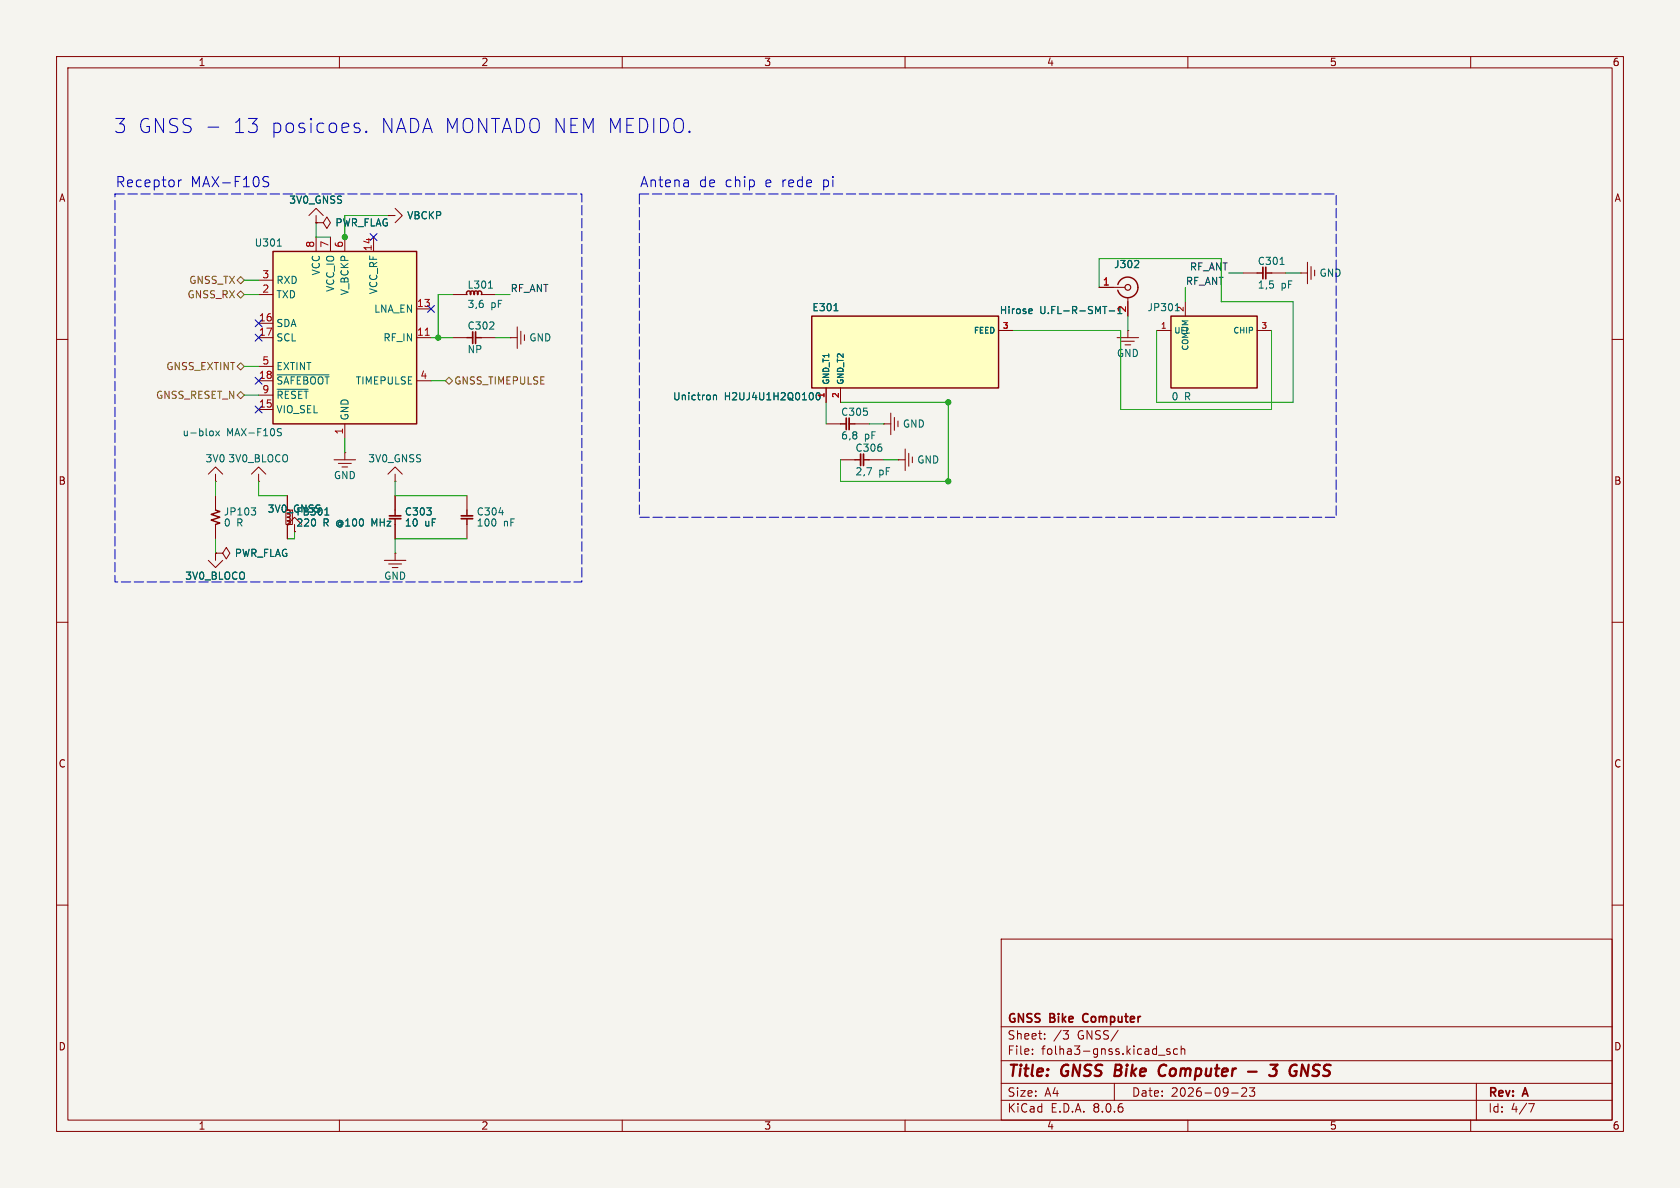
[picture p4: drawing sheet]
<svg xmlns="http://www.w3.org/2000/svg" width="297mm" height="210mm" viewBox="0 0 297 210" stroke-linecap="round" stroke-linejoin="round" font-family="sans-serif">
<path d="M0 0h297v210h-297z" fill="#f5f4ef" stroke="#f5f4ef" stroke-width=".18"/>
<g fill="none" stroke="#840000" stroke-width=".18">
<path d="M10 10h277v190h-277zM12 12h273v186h-273zM60 10v2M110 10v2M160 10v2M210 10v2M260 10v2M54.6 38.1l1.3-1.3 1.2 1.3M55.9 39.4h.1M55.9 39.4h1.2M55.9 38.1v1.3M57.8 38.4l.6 1-.6 1-.7-1z"/>
<path d="M10 60h2M80 52.1h2.5M85.1 52.1h2.5M90.2 59.7h.1M90.2 59.7h1.2M91.4 57.8v3.8M92.1 58.5v2.3M92.7 59.2v1M285 60h2M50.8 92.7l1.3-1.3 1.2 1.3M52.1 94h.1M52.1 92.7v1.3"/>
<path d="M67.9 99.1h3.9M68.7 99.7h2.3M69.8 97.8h.1M69.8 87.6v2.6M69.8 92.7v2.6M69.8 97.8v1.3M82.5 87.6v2.6M82.5 92.7v2.6M10 110h2M69.3 100.3h1.1M285 110h2M10 160h2"/>
<path d="M285 160h2M177 166h108v32h-108zM60 198v2M110 198v2M160 198v2M177 194.5h108M177 191.5h108M177 187.5h108M177 181.5h108M182.5 186.3v.1M182.5 185.5v.1M184.7 183.6v.1"/>
<path d="M184.7 182.8v.1M188 182.2h.9l-.5 .6M188.6 182.8l.3 .3v.3l-.3 .3M197 191.5v3M204.8 186.5h1.2M206.8 185.5l-.3-.1-.3 .2 .1 .2 .5 .2v.3h-.6M208.2 185.5l-.5-.1-.2 .3v.4l.1 .2h.6M208.8 185.5l.2-.1 .4 .1 .1 .9M208.8 184.9v1.5M210 198v2M217.7 193.2h1.2M220.3 192.4v.5l-.8 .9h.9"/>
<path d="M220.9 192.3h.9l-.5 .6 .4 .1v.7l-.2 .1h-.4l-.2-.1M260 198v2M261 191.5v6.5M270.2 195.1h1l-.6 1.5"/>
</g>
<path d="M197.3 188.2l-.3 2h.8M205.8 188.2a1.13 1.13 0 0 0-.9 .7 1.13 1.13 0 0 0 .2 1.2l.3 .1 .5-.1M220.6 189.4h1.6M224.6 188.2h1.2l-.7 .8h.3l.2 .2v.6l-.4 .4h-.6M230.2 188.2l.9 2 .3-2" fill="none" stroke="#840000" stroke-width=".4"/>
<path d="M191.6 179.4l-.2 .4 .2 .7" fill="none" stroke="#840000" stroke-width=".3"/>
<path d="M82.5 52.1v-.4l.2-.2h.4l.2 .3a.14 .14 0 0 1 0 .2 .14 .14 0 0 1-.2 0 .14 .14 0 0 1 0-.2l.1-.3 .3-.1 .3 .1 .1 .3a.14 .14 0 0 1 0 .2 .14 .14 0 0 1-.2 0 .14 .14 0 0 1 0-.2l.2-.3 .2-.1 .3 .1 .1 .3a.14 .14 0 0 1 .1 .2 .14 .14 0 0 1-.2 0 .14 .14 0 0 1 0-.2l.1-.3h.4l.2 .2v.4M69.8 90.2v1M82.5 90.2v1M82.5 91.7v1" fill="none" stroke="#840000" stroke-width=".25"/>
<path d="M86.4 50.9h.7M88.2 90.6h.8" fill="none" stroke="#006464" stroke-width=".18"/>
<path d="M68.8 91.2h2.1M68.8 91.7h2.1M81.5 91.2h2.1M81.5 91.7h2.1" fill="none" stroke="#840000" stroke-width=".31"/>
<path d="M207 55.9h15.2v12.7h-15.2z" fill="#ffffc2"/>
<path d="M207 55.9h15.2v12.7h-15.2zM50.8 91.4h.2l.3 .2-.1 .4-.4 .1h.3l.2 .3-.2 .3h-.3" fill="none" stroke="#840000" stroke-width=".25"/>
<path d="M204.5 58.4h2.5M209.5 53.3v2.6M222.2 58.4h2.6M38.1 97.8h.1M38.1 97.8h1.3M40 96.8l.6 1-.6 1-.6-1zM50.5 90.2h1.2v2.5h-1.2zM50.8 87.6v2.6M50.8 92.7v2.6" fill="none" stroke="#840000" stroke-width=".18"/>
<path d="M207.8 54.9h.7M208 53.8l.1-.1v1.2M57.4 91h.7M57.7 90l.1-.2v1.2" fill="none" stroke="#006464" stroke-width=".18"/>
<path d="M48.3 44.5h25.4v30.4h-25.4z" fill="#ffffc2"/>
<path d="M48.3 44.5h25.4v30.4h-25.4zM38.1 90.2l.8 .2-1.6 .5 1.6 .5-1.6 .5 1.6 .6-.8 .2" fill="none" stroke="#840000" stroke-width=".25"/>
<g fill="none" stroke="#840000" stroke-width=".18">
<path d="M45.7 59.7h2.6M45.7 57.2h2.6M45.7 52.1h2.6M45.7 49.5h2.6M55.9 41.9v2.6M58.4 41.9v2.6M61 41.9v2.6M66 41.9v2.6M73.7 59.7h2.5M73.7 54.6h2.5M45.7 72.4h2.6M45.7 67.3h2.6"/>
<path d="M45.7 64.8h2.6M45.7 69.9h2.6M61 74.9v2.6M73.7 67.3h2.5M160 79.4v3.8M36.8 83.8l1.3-1.2 1.3 1.2M36.8 99.1l1.3 1.2 1.3-1.2M38.1 85.1h.1M38.1 97.8h.1M38.1 83.8v1.3M38.1 87.6v2.6M38.1 92.7v2.6"/>
<path d="M38.1 97.8v1.3M44.4 83.8l1.3-1.2 1.3 1.2M45.7 85.1h.1M45.7 83.8v1.3M59.1 81.3h3.8M59.8 81.9h2.3M60.5 82.6h1M61 80h.1M61 80v1.3M158.7 81.3h.1M158.7 81.3h1.3M160.7 80.1v2.3"/>
<path d="M161.3 80.8v1"/>
</g>
<path d="M75.2 59.3h.7" fill="none" stroke="#a90000" stroke-width=".18"/>
<path d="M49 43.5h.7M37.5 76.2l.2 .2v.4l-.2 .2M38.1 76.2l.7 .8M38.8 76.2l-.7 .8M49 66.3h9.2M49 68.8h5.5M49.1 76.3l.5 .2 .1 .2-.1 .3h-.4M49.1 75.8h.6M44.4 89.8h.8l-.4 .5M45 90.3l.2 .2v.3l-.2 .2" fill="none" stroke="#006464" stroke-width=".18"/>
<path d="M143.5 55.9h33v12.7h-33z" fill="#ffffc2"/>
<path d="M82.5 59.7h1.1M84.1 59.7h1M143.5 55.9h33v12.7h-33zM197.6 50.3a1.82 1.82 0 0 1 2.8-1 1.82 1.82 0 0 1 0 3 1.82 1.82 0 0 1-2.8-1M222.2 48.3h1.1M223.8 48.3h1M148.6 74.9h1M150.1 74.9h1M151.1 81.3h1M152.7 81.3h1" fill="none" stroke="#840000" stroke-width=".25"/>
<g fill="none" stroke="#840000" stroke-width=".18">
<path d="M55.9 39.4h.1M68.6 38.1h.1M68.6 38.1h1.2M69.8 36.8l1.3 1.3-1.3 1.3M80 59.7h2.5M85.1 59.7h2.5M176.5 58.4h2.6M194.3 50.8h4.6M197.5 59.7h3.8M199.4 58.4h.1M199.4 52.6v3.3M199.4 58.4v1.3"/>
<path d="M219.7 48.3h2.5M224.8 48.3h2.5M229.9 48.3h.1M229.9 48.3h1.2M231.1 46.4v3.8M231.8 47.1v2.3M232.4 47.8v1M146 68.6v2.5M146 74.9h2.6M148.6 68.6v2.5M151.1 74.9h2.6M156.2 74.9h.1"/>
<path d="M156.2 74.9h1.3M157.5 73v3.8M158.1 73.8v2.3M158.7 74.4v1M198.2 60.3h2.3M198.9 61h1M38.1 97.8h.1M50.8 87.6v2.6M50.8 92.7v2.6M52.1 94h.1M68.6 83.8l1.2-1.2 1.3 1.2M69.8 85.1h.1"/>
<path d="M69.8 83.8v1.3M69.8 87.6v2.6M69.8 92.7v2.6M148.6 81.3h2.5M153.7 81.3h2.5"/>
</g>
<g fill="none" stroke="#006464" stroke-width=".18">
<path d="M147.4 54.9h.8M182.1 54.6l.3 .1 .1 .2-.6 .1M182.4 55.4h-.3M195 54.2h.7M196.1 55h1M201.2 46.1l.1 .2v.3l-.8 .7h.8M226.3 46.7h.7M126.1 69.8v.9M126.1 70l.2-.2 .3 .1 .1 .8M144.3 69.7v.7M144.5 69.5h.3M57.4 91h.7"/>
<path d="M57.7 90l.1-.2v1.2"/>
</g>
<path d="M83.6 58.7v2M84.1 58.7v2M223.3 47.2v2.1M223.8 47.2v2.1M149.6 73.9v2M150.1 73.9v2M152.1 80.3v2M152.7 80.3v2" fill="none" stroke="#840000" stroke-width=".31"/>
<circle cx="199.4" cy="50.8" r=".51" fill="none" stroke="#840000" stroke-width=".2"/>
<path d="M41.9 49.5l.6-.6 .7 .6-.7 .7zM42.5 51.4l.7 .7-.7 .6-.6-.6zM41.9 64.8l.6-.7 .7 .7-.7 .6zM41.9 69.9l.6-.7 .7 .7-.7 .6zM78.7 67.3l.7-.6 .6 .6-.6 .6z" fill="none" stroke="#725600" stroke-width=".18"/>
<path d="M31.6 31.8v1.2M32.1 31.8l-.4 .1-.1 .3M36.8 22.5h1.9M46.6 31.9l.2 .2a.66 .66 0 0 1 .7 .4l-.1 .3-.2 .2-.7-.1M47.5 31.3l-.7-.1-.2 .2M63 22.6l.6 .1 .1 .4-.4 .3h-.5M63 21.8l.6 .1M64.7 23.2l.2 .1-.2 .1M64.7 23.2l-.1 .1 .1 .1M64.7 23.2v.2" fill="none" stroke="#0000c2" stroke-width=".18"/>
<path d="M20.3 34.3h82.6v68.6h-82.6zM113 34.3h123.2v57.1h-123.2z" fill="none" stroke="#0000c2" stroke-width=".18" stroke-dasharray="1.7 .6"/>
<g fill="none" stroke="#009600" stroke-width=".18">
<path d="M55.9 39.4v2.5h2.5M68.6 38.1h-7.6v3.8M43.2 52.1h2.5M43.2 49.5h2.5M61 41.9h.1M76.2 59.7h3.8M80 52.1h-2.5v7.6M87.6 52.1h2.6M87.6 59.7h2.6M179.1 58.4h19v14h26.7v-14M194.3 50.8v-5.1h21.6v7.6h12.7v17.8h-24.1v-12.7M199.4 55.9v2.5"/>
<path d="M209.5 50.8v2.5M217.2 48.3h2.5M227.3 48.3h2.6M43.2 69.9h2.5M43.2 64.8h2.5M61 77.5v2.5M76.2 67.3h2.5M146 71.1v3.8M148.6 71.1h19M153.7 74.9h2.5M167.6 71.1h.1M167.6 71.1v14"/>
<path d="M38.1 85.1v2.5M38.1 95.3v2.5M45.7 85.1v2.5h5.1M52.1 94v1.3h-1.3M69.8 85.1v2.5h12.7M82.5 95.3h-12.7v2.5M148.6 81.3v3.8h19M156.2 81.3h2.5M167.6 85.1h.1"/>
</g>
<path d="M45.1 59.1l1.2 1.2M45.1 56.5l1.2 1.3M46.3 59.1l-1.2 1.2M46.3 56.5l-1.2 1.3M65.4 41.3l1.2 1.2M66.6 41.3l-1.2 1.2M75.6 54l1.2 1.2M76.8 54l-1.2 1.2M45.1 66.7l1.2 1.2M45.1 71.8l1.2 1.2M46.3 66.7l-1.2 1.2M46.3 71.8l-1.2 1.2" fill="none" stroke="#000084" stroke-width=".18"/>
<g fill="#009600" stroke="#009600" stroke-width=".18">
<circle cx="61" cy="41.9" r=".46"/>
<circle cx="77.5" cy="59.7" r=".46"/>
<circle cx="167.6" cy="85.1" r=".46"/>
<circle cx="167.6" cy="71.1" r=".46"/>
</g>
<g font-size="3.5" fill="#0000c2">
<text x="20" y="23.8">3 GNSS -</text>
<text x="40.9" y="23.8">13</text>
<text x="47.6" y="23.8">posicoes.</text>
<text x="66.9" y="23.8">NADA MONTADO NEM MEDIDO.</text>
</g>
<g font-size="2.8" fill="#840000">
<text x="178" y="190.9">Title:</text>
<text x="187.7" y="190.9">GNSS</text>
<text x="197.9" y="190.9">Bike</text>
<text x="206.5" y="190.9">Computer</text>
<text x="223" y="190.9">-</text>
<text x="227.8" y="190.9">3</text>
<text x="232" y="190.9">GNSS</text>
</g>
<g font-size="2.5" fill="#0000c2">
<text x="20.3" y="33.2">Receptor</text>
<text x="33.6" y="33.2">MAX-F10S</text>
<text x="113" y="33.2">Antena</text>
<text x="123.5" y="33.2">de</text>
<text x="128.1" y="33.2">chip</text>
<text x="135.3" y="33.2">e rede</text>
<text x="145.6" y="33.2">pi</text>
</g>
<g font-size="2.1" fill="#840000">
<text x="178" y="184">Sheet:</text>
<text x="178" y="181.2">GNSS</text>
<text x="185.7" y="181.2">Bike</text>
<text x="186.2" y="184">/3</text>
<text x="190.5" y="184">GNSS/</text>
<text x="192.1" y="181.2">Computer</text>
<text x="178" y="186.7">File:</text>
<text x="184.1" y="186.7">folha3-gnss.kicad_sch</text>
<text x="178" y="196.9">KiCad</text>
<text x="178" y="194.1">Size:</text>
<text x="184.7" y="194.1">A4</text>
<text x="185.7" y="196.9">E.D.A.</text>
<text x="193.3" y="196.9">8.0.6</text>
<text x="200" y="194.1">Date:</text>
<text x="207" y="194.1">2026-09-23</text>
<text x="263" y="194.3">Rev:</text>
<text x="263" y="196.9">Id:</text>
<text x="267.1" y="196.9">4/7</text>
<text x="269.4" y="194.3">A</text>
</g>
<g font-size="1.8" fill="#840000">
<text x="35" y="11.9">1</text>
<text x="85" y="11.9">2</text>
<text x="135" y="11.9">3</text>
<text x="185" y="11.9">4</text>
<text x="235" y="11.9">5</text>
<text x="285" y="11.9">6</text>
<text x="10.3" y="35.9">A</text>
<text x="285.3" y="35.9">A</text>
<text x="10.3" y="85.9">B</text>
<text x="285.3" y="85.9">B</text>
<text x="10.3" y="135.9">C</text>
<text x="285.3" y="135.9">C</text>
<text x="10.3" y="185.9">D</text>
<text x="285.3" y="185.9">D</text>
<text x="35" y="199.9">1</text>
<text x="85" y="199.9">2</text>
<text x="135" y="199.9">3</text>
<text x="185" y="199.9">4</text>
<text x="235" y="199.9">5</text>
<text x="285" y="199.9">6</text>
</g>
<g font-size="1.8" fill="#006464">
<text x="51" y="36.2">3V0_GNSS</text>
<text x="59.2" y="40.2">PWR_FLAG</text>
<text x="71.9" y="39">VBCKP</text>
<text x="44.9" y="43.8">U301</text>
<text x="196.9" y="47.6">J302</text>
<text x="222.3" y="47">C301</text>
<text x="48.8" y="52.9">TXD</text>
<text x="48.8" y="50.4">RXD</text>
<text x="56.7" y="48.8" transform="rotate(-90 56.7 48.8)">VCC</text>
<text x="59.3" y="51.7" transform="rotate(-90 59.3 51.7)">VCC_IO</text>
<text x="61.8" y="52.3" transform="rotate(-90 61.8 52.3)">V_BCKP</text>
<text x="66.9" y="52.1" transform="rotate(-90 66.9 52.1)">VCC_RF</text>
<text x="82.6" y="51.2">L301</text>
<text x="222.3" y="51.2">1,5</text>
<text x="226.5" y="51.2">pF</text>
<text x="233.2" y="49.1">GND</text>
<text x="48.8" y="58">SDA</text>
<text x="66.1" y="55.5">LNA_EN</text>
<text x="82.6" y="58.5">C302</text>
<text x="82.6" y="54.6">3,6</text>
<text x="86.8" y="54.6">pF</text>
<text x="143.5" y="55.2">E301</text>
<text x="176.6" y="55.7">Hirose</text>
<text x="183.8" y="55.7">U.FL-R-SMT-1</text>
<text x="202.8" y="55.2">JP301</text>
<text x="48.8" y="60.6">SCL</text>
<text x="48.8" y="65.6">EXTINT</text>
<text x="67.7" y="60.6">RF_IN</text>
<text x="82.6" y="62.6">NP</text>
<text x="93.5" y="60.6">GND</text>
<text x="197.4" y="63.3">GND</text>
<text x="48.8" y="68.2">~{SAFEBOOT}</text>
<text x="48.8" y="70.7">~{RESET}</text>
<text x="62.8" y="68.2">TIMEPULSE</text>
<text x="118.9" y="71">Unictron</text>
<text x="128" y="71">H2UJ4U1H2Q0100</text>
<text x="207" y="71">0</text>
<text x="209.4" y="71">R</text>
<text x="32.2" y="77.3">u-blox</text>
<text x="40.1" y="77.3">MAX-F10S</text>
<text x="48.8" y="73.3">VIO_SEL</text>
<text x="61.8" y="74.4" transform="rotate(-90 61.8 74.4)">GND</text>
<text x="148.6" y="73.7">C305</text>
<text x="148.6" y="77.9">6,8</text>
<text x="152.8" y="77.9">pF</text>
<text x="159.5" y="75.8">GND</text>
<text x="36.2" y="81.9">3V0</text>
<text x="40.3" y="81.9">3V0_BLOCO</text>
<text x="65" y="81.9">3V0_GNSS</text>
<text x="151.1" y="80.1">C306</text>
<text x="162.1" y="82.1">GND</text>
<text x="58.9" y="84.9">GND</text>
<text x="151.1" y="84.2">2,7</text>
<text x="155.3" y="84.2">pF</text>
<text x="39.5" y="91.3">JP103</text>
<text x="39.5" y="93.3">0</text>
<text x="41.9" y="93.3">R</text>
<text x="47.2" y="90.8">3V0_GNSS</text>
<text x="52.3" y="91.3">FB301</text>
<text x="52.3" y="93.3">220</text>
<text x="57.1" y="93.3">R @100</text>
<text x="66" y="93.3">MHz</text>
<text x="71.5" y="91.3">C303</text>
<text x="71.5" y="93.3">10</text>
<text x="75.1" y="93.3">uF</text>
<text x="84.2" y="91.3">C304</text>
<text x="84.2" y="93.3">100</text>
<text x="89" y="93.3">nF</text>
<text x="41.4" y="98.7">PWR_FLAG</text>
<text x="32.6" y="102.7">3V0_BLOCO</text>
<text x="67.8" y="102.7">GND</text>
</g>
<g font-size="1.8" fill="#a90000">
<text x="55.6" y="43.9" transform="rotate(-90 55.6 43.9)">8</text>
<text x="58.2" y="43.9" transform="rotate(-90 58.2 43.9)">7</text>
<text x="60.7" y="43.9" transform="rotate(-90 60.7 43.9)">6</text>
<text x="65.8" y="44.5" transform="rotate(-90 65.8 44.5)">14</text>
<text x="46.3" y="51.8">2</text>
<text x="46.3" y="49.3">3</text>
<text x="194.9" y="50.5">1</text>
<text x="45.7" y="56.9">16</text>
<text x="45.7" y="59.4">17</text>
<text x="73.6" y="59.4">11</text>
<text x="73.6" y="54.4">13</text>
<text x="199.1" y="55.3" transform="rotate(-90 199.1 55.3)">2</text>
<text x="46.3" y="64.5">5</text>
<text x="45.7" y="67.1">18</text>
<text x="46.3" y="69.6">9</text>
<text x="74.2" y="67.1">4</text>
<text x="45.7" y="72.1">15</text>
<text x="60.7" y="76.9" transform="rotate(-90 60.7 76.9)">1</text>
</g>
<g font-size="1.8" fill="#0f0f0f">
<text x="210.3" y="47.9">RF_ANT</text>
<text x="90.2" y="51.7">RF_ANT</text>
<text x="209.5" y="50.5">RF_ANT</text>
</g>
<g font-size="1.8" fill="#725600">
<text x="33" y="52.9">GNSS_RX</text>
<text x="33.4" y="50.4">GNSS_TX</text>
<text x="29.3" y="65.6">GNSS_EXTINT</text>
<text x="27.5" y="70.7">GNSS_RESET_N</text>
<text x="80.2" y="68.2">GNSS_TIMEPULSE</text>
</g>
<g font-size="1.4" fill="#006464">
<text x="172" y="59.2">FEED</text>
<text x="207.5" y="59.2">UFL</text>
<text x="217.9" y="59.2">CHIP</text>
<text x="210.3" y="62.1" transform="rotate(-90 210.3 62.1)">COMUM</text>
<text x="146.8" y="68.1" transform="rotate(-90 146.8 68.1)">GND_T1</text>
<text x="149.3" y="68.1" transform="rotate(-90 149.3 68.1)">GND_T2</text>
</g>
<g font-size="1.4" fill="#a90000">
<text x="177.2" y="58.2">3</text>
<text x="205.1" y="58.2">1</text>
<text x="209.3" y="55.2" transform="rotate(-90 209.3 55.2)">2</text>
<text x="222.9" y="58.2">3</text>
<text x="145.8" y="70.5" transform="rotate(-90 145.8 70.5)">1</text>
<text x="148.3" y="70.5" transform="rotate(-90 148.3 70.5)">2</text>
</g>
</svg>
